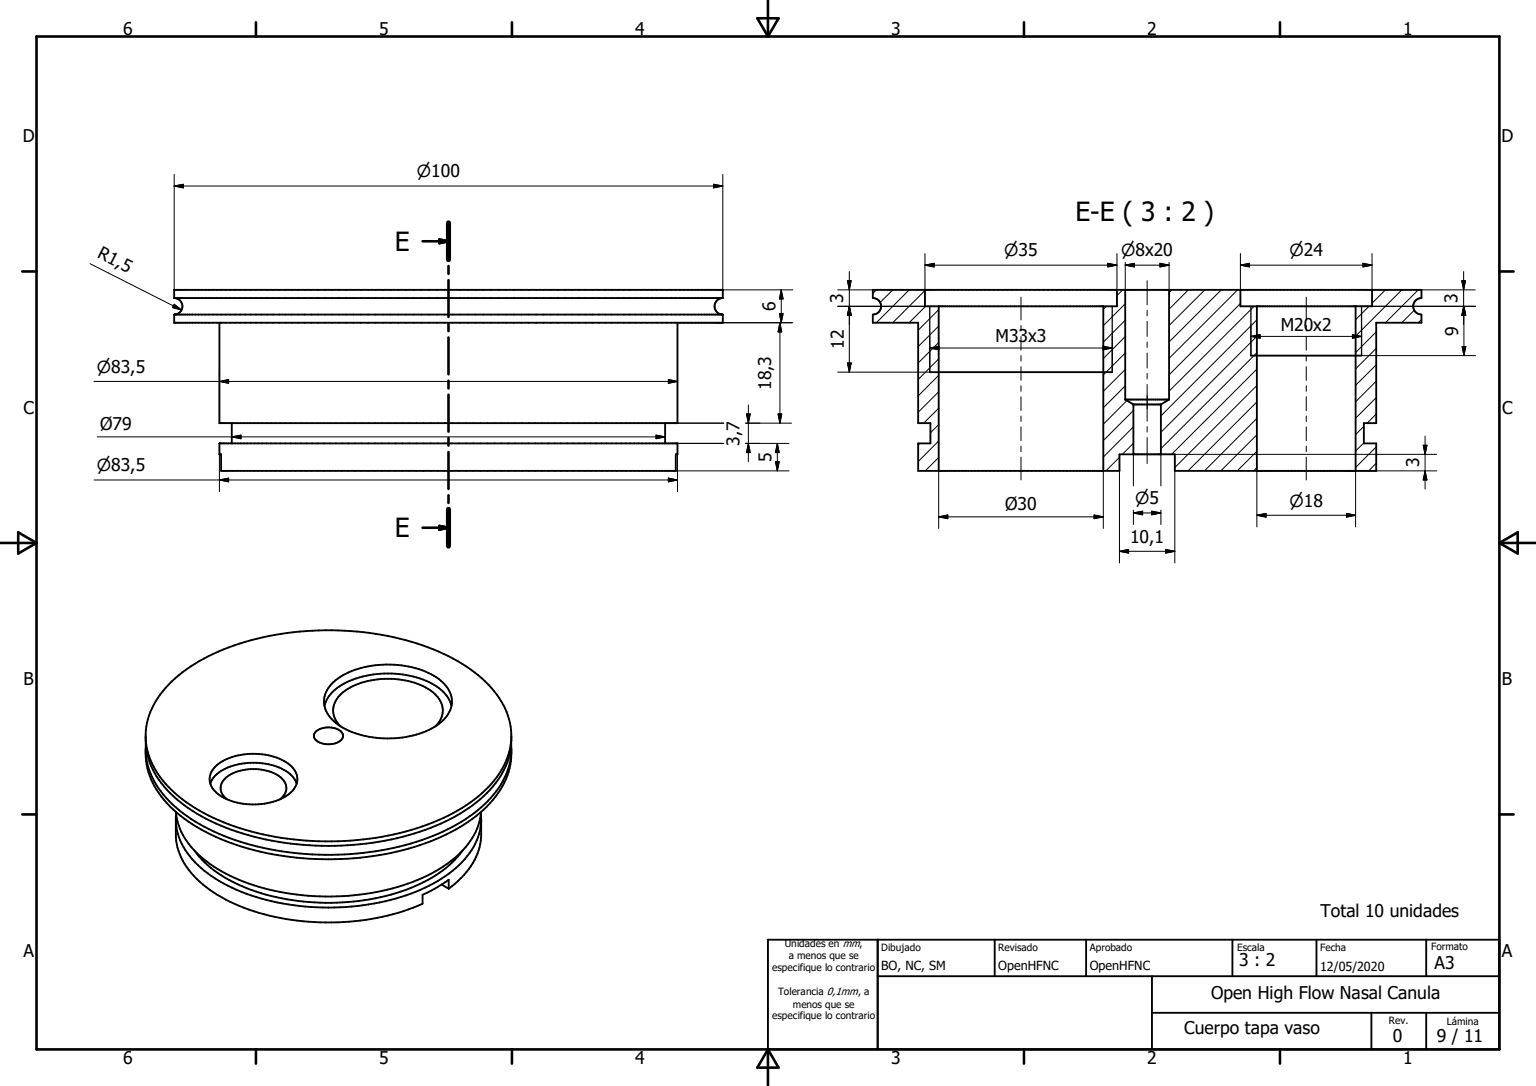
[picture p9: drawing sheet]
<svg xmlns="http://www.w3.org/2000/svg" width="420mm" height="297mm" viewBox="0 0 420 297" stroke-linecap="round" stroke-linejoin="round" font-family="sans-serif">
<g fill="none" stroke="#000" stroke-width=".27">
<path d="M47.6 50.9h150M47.6 50.9l2.5-.5v1zM47.6 47.7v31.6M195.1 50.4l2.5 .5-2.5 .5zM197.6 47.7v31.6h19.2M24.6 72.1l23 11.7M213.6 79.3v9M213.6 79.3l.5 2.5h-1zM231.7 76.8h1l-.5 2.5zM232.2 74.3v27.5M239.6 79.3l-.9 .9M244.1 79.3l-3.5 3.5"/>
<path d="M248.6 79.3l-9 9M252.9 79.5l-8.8 8.8M252.9 69.3v10h-23.8M252.9 72.5h52.5M252.9 72.5l2.5-.5v1zM302.9 72l2.5 .5-2.5 .5zM305.4 69.3v10M307 79.3l-1.6 1.5M307.7 72.5h12M307.7 72.5l2.5-.5v1zM307.7 71.8v7.5M313.7 76.8v6.6"/>
<path d="M317.2 72l2.5 .5-2.5 .5zM319.7 71.8v7.5M320.4 79.3l-.7 .8M324.9 79.3l-5.2 5.3M329.4 79.3l-9.7 9.7M333.9 79.3l-14.2 14.2M338.4 79.3l-18.7 18.7M339.2 72.5h36M339.2 72.5l2.5-.5v1zM339.2 69.3v10M372.7 72l2.5 .5-2.5 .5zM375.2 69.3v10h28.2"/>
<path d="M378.8 79.3l-3.6 3.6M383.3 79.3l-12.6 12.6M387.8 79.3l-9 9M399.7 76.8h1l-.5 2.5zM400.2 74.3v14.5M47.6 83.8h.1M47.6 83.8l-.2-.1 2.2 1.1M47.6 83.2l2 1.6-2.4-.7zM185.2 88.3h31.6M213.1 85.8h1l-.5 2.5zM213.3 88.3v27.4M213.3 88.3l.4 2.5h-1z"/>
<path d="M229.1 83.8h27.6M231.7 99.3h1l-.5 2.5zM232.2 83.8l.5 2.5h-1zM253.1 83.8l-4.5 4.5M254.2 95.2h49.9M254.2 95.2l2.5-.5v1zM254.2 92v9.8h-25.1M256.7 98.1l-5.6 5.7M256.7 93.7l-5.6 5.6M256.7 89.2l-5.6 5.6M256.7 84.7l-5.6 5.6M279.2 81.3v6.2"/>
<path d="M279.2 89v1.5M279.2 92v3.8M279.2 97.3v1.5M301.6 94.7l2.5 .5-2.5 .5zM302.5 83.8l-.8 .8M304.1 92v9.8M307.7 96.5l-6 6M307.7 92.1l-6 6M307.7 87.6l-6 6M307.7 83.1l-6 6M313.7 84.9v1.5M313.7 87.9v4.1"/>
<path d="M313.7 93.5v1.5M313.7 96.5v4.1M339.2 83l-19.5 19.5M342 92h30.3M342 92l2.6-.5v1zM342 88.8v8.5M342.9 83.8l-23.2 23.2M343.7 96.5l-26.3 26.2M343.7 92l-26.3 26.2M343.7 87.5l-26.3 26.2M357.2 81.3v6.2M357.2 89v1.5"/>
<path d="M357.2 92v3.8M357.2 97.3v1.5M369.8 91.5l2.5 .5-2.5 .5zM370.7 83.8h32.8M372.3 88.8v8.5h31.2M374.3 83.8l-3.6 3.6M376.3 99.8l-5.6 5.6M376.3 95.3l-5.6 5.6M376.3 90.8l-5.6 5.6M386.7 84.8l-3.4 3.5M388.7 87.4l-.9 .9M399.8 94.8h1l-.5 2.5z"/>
<path d="M400.3 83.8l.5 2.5h-1.1l.5-2.5 .5 2.5M400.3 83.8v13.5M400.3 83.8l-.5 2.5M25.7 104.3h159.5M26.6 119.5h155.3M60 104.3l2.5-.5v1zM60 101.1v14.6M63.4 119.5l2.5-.5v1zM179.4 119l2.5 .5-2.5 .5zM182.8 103.8l2.4 .5-2.4 .5zM185.2 101.1v14.6h12.7M203.9 115.7h12.5"/>
<path d="M204.1 113.2h1l-.5 2.5zM204.6 110.7v15.6M212.7 113.2h1l-.4 2.5zM256.7 116.1l-2.3 2.3M256.7 111.6l-4.1 4.1M256.7 107.1l-5.6 5.7M256.7 102.6l-5.6 5.7M279.2 100.3v3.7M279.2 105.5v1.5M279.2 108.5v3.8M279.2 113.8v1.5M279.2 116.8v3.7"/>
<path d="M307.7 105.5l-6 6M307.7 101l-6 6M308.1 109.6l-6.4 6.4M309.9 116.7l-8.2 8.3M309.9 112.3l-8.2 8.2M313.7 102.1v1.5M313.7 105.1v10.1M313.7 116.7v1.5M313.7 119.7v7.1M343.7 118.9l-9.9 9.9M343.7 114.4l-14.4 14.4M343.7 109.9l-18.9 18.9"/>
<path d="M343.7 105.4l-22.5 22.5M343.7 101l-23.4 23.3M357.2 100.3v3.7M357.2 105.5v1.5M357.2 108.5v3.8M357.2 113.8v1.5M357.2 116.8v3.7M372.9 116.6l-2.2 2.2M376.3 113.2l-2.5 2.5M376.3 108.7l-5.6 5.7M376.3 104.2l-5.6 5.7M389.7 119.3v14.5"/>
<path d="M25.7 131.3h159.5M60 131.3l2.5-.5v1zM60 121.3v13.1M182.8 130.8l2.4 .5-2.4 .5zM184.8 128.8h30.9M197.9 121.3h-12.7v13.1M203.9 121.3h11.8M204.6 121.3l.5 2.5h-1zM212 126.3h1.1l-.6 2.5zM212.5 121.3l.6 2.5h-1.1zM212.5 121.3v7.5M251.5 121.3l-.4 .4"/>
<path d="M256.7 125.1l-3.7 3.7M256.7 120.6l-5.6 5.6M256.7 128.8v15.7M279.2 122v1.5M279.2 125v6.3M301.7 128.8v15.7M306.1 125.1l-3.7 3.7M306.1 128.8v25.2M309.9 121.2l-3 3.1M309.9 124.3v8.6M309.9 139.5v4M314.9 139.8l2.5 .5-2.5 .5z"/>
<path d="M317.4 139.5v4M321.2 128.8v25.2M343.7 123.4l-5.4 5.4M343.7 127.9l-.9 .9M357.1 128.8h-13.4v15.3M357.1 124.3h-39.7v8.6M357.2 122v1.5M357.2 125v6.3M357.3 128.8h35.5M357.3 124.3h35.5M370.7 128.8v15.3M372.9 121.1l-2.2 2.2"/>
<path d="M376.3 126.7l-2.1 2.1M376.3 122.2l-5.6 5.6M389.2 121.8h1l-.5 2.5zM389.7 128.8l.5 2.5h-1zM256.7 141.4h45M256.7 141.4l2.5-.6v1.1zM299.2 140.8l2.5 .6-2.5 .5zM306.1 150.8h15.1M306.1 150.8l2.5-.5v1zM309.9 140.3h7.5M309.9 140.3l2.5-.5v1zM318.7 150.3l2.5 .5-2.5 .5z"/>
<path d="M343.7 140.9h27M343.7 140.9l2.5-.5v1zM368.2 140.4l2.5 .5-2.5 .5z"/>
</g>
<g fill="none" stroke="#000" stroke-width=".51">
<path d="M238.7 79.3h150v2.2a2.26 2.26 0 0 0-2.3 2.3 2.26 2.26 0 0 0 2.3 2.2v2.3h-12.4v27.4h-3.4v5.6h3.4v7.5h-55.1v-4.5h-15.1v4.5h-55v-7.5h3.3v-5.6h-3.3v-27.4h-12.4v-2.3a2.26 2.26 0 0 0 2.2-2.2 2.26 2.26 0 0 0-2.2-2.3zM252.9 79.3v4.5h52.5v-4.5M307.7 79.3v30M319.7 79.3v30M339.2 79.3v4.5h36v-4.5M47.6 86v2.3h150v-2.3M47.6 86h150M47.6 81.5h150M47.6 81.5v-2.2h150v2.2M47.6 81.5a2.26 2.26 0 0 1 2.3 2.3 2.26 2.26 0 0 1-2.3 2.2M60 88.3v27.4h125.2v-27.4M197.6 81.5a2.26 2.26 0 0 0-2.2 2.3 2.26 2.26 0 0 0 2.2 2.2"/>
<path d="M256.7 83.8v45M301.7 83.8v45M342 97.3h30.3M343.7 83.8v45M370.7 83.8v45M63.4 115.7v5.6M181.9 115.7v5.6M254.2 101.8h49.9M307.7 109.3l2.2 1.3M307.7 109.3h12M309.9 110.6v13.7M309.9 110.6h7.5"/>
<path d="M317.4 110.6v13.7M319.7 109.3l-2.3 1.3M60 121.3h125.2v3h-.4v4.5h-124.3v-4.5h-.5zM88.7 193.1a10.7 10.7 0 0 1 7-6.9 27.1 27.1 0 0 1 23.8 1.6 8.9 8.9 0 0 1 3.9 5.3M90.7 187.1a21.8 21.8 0 0 1 16-5.3 21.1 21.1 0 0 1 14.9 5.4 6.6 6.6 0 0 1-.9 10.2 24.2 24.2 0 0 1-18.8 4.3 17.8 17.8 0 0 1-12-6 6.5 6.5 0 0 1 .8-8.6zM93.1 198.6a5.8 5.8 0 0 1 .8-9.3 22.3 22.3 0 0 1 17.8-3 12.6 12.6 0 0 1 8.9 5.9 5.7 5.7 0 0 1-1.5 6.4M39.9 203.7a20.7 20.7 0 0 0 7.5 17.7 53.7 53.7 0 0 0 25.3 11.9 81.2 81.2 0 0 0 47.9-4.4 35.4 35.4 0 0 0 16.8-13.8 18.7 18.7 0 0 0 2.4-10.2M57.5 214.3a9.2 9.2 0 0 1 6.9-5.1 17.1 17.1 0 0 1 15.3 2.8l1 1.4 .4 .9M58.8 209.7a16.4 16.4 0 0 1 13.8-3.3 11.4 11.4 0 0 1 8.1 4.6 4.8 4.8 0 0 1-2.1 6.4 18.1 18.1 0 0 1-19-.2 4.7 4.7 0 0 1-.8-7.5zM62.1 218.6a3.6 3.6 0 0 1 .2-6.3 13.4 13.4 0 0 1 14.5 .3 3.6 3.6 0 0 1-.2 6M86.4 200.1a5.6 5.6 0 0 1 7.1 .3 1.86 1.86 0 0 1-1.4 2.8 5.5 5.5 0 0 1-6.1-1.2l-.1-1.2zM139.8 203.7a21 21 0 0 1-8.2 17.1 56.3 56.3 0 0 1-27.3 11.7 80.6 80.6 0 0 1-45.8-5.1 33.9 33.9 0 0 1-16.9-14.8l-1.1-2.9-.7-4"/>
<path d="M139.8 201.3a20.8 20.8 0 0 1-7.6 16.5 54.8 54.8 0 0 1-26.9 12.1 80.3 80.3 0 0 1-47.6-5.3 33.5 33.5 0 0 1-15.9-14.2 19.8 19.8 0 0 1 4.3-23.1 51.1 51.1 0 0 1 25.8-13 80.4 80.4 0 0 1 49.4 4.5 33.5 33.5 0 0 1 16.8 15 18 18 0 0 1-3 19.6 44.1 44.1 0 0 1-21 13.1 82 82 0 0 1-53-1.6 38.3 38.3 0 0 1-18-13.3 18.8 18.8 0 0 1-3.3-9.8M48.1 222.1a19.1 19.1 0 0 0 8.4 13.5 52.9 52.9 0 0 0 27.8 9.4 62.1 62.1 0 0 0 35.8-7.3 22.5 22.5 0 0 0 11.2-13.8l.2-1.8M48.2 222.6l-.1 5.6a18 18 0 0 0 7.4 13.7 51 51 0 0 0 27.3 10 65.8 65.8 0 0 0 32.7-4.7v-2.5l3.3-1.6 3.9-2.5v2.5M53.2 232.7a34.2 34.2 0 0 0 18.2 11.6 64.3 64.3 0 0 0 43.3-2.5 29.2 29.2 0 0 0 11.7-9.1M131.5 222.6a16.9 16.9 0 0 1-6 14 46.1 46.1 0 0 1-24.7 10.8 65.9 65.9 0 0 1-38.6-5.2 26 26 0 0 1-13.3-13.2l-.7-2.8-.1-1.8M131.6 224.1a27.3 27.3 0 0 1-.3 6.7 20.4 20.4 0 0 1-8.6 12.3M120.8 241.9l1.9 1.2M210 257h200v30h-200zM240 257v30M272 257v10M297 257v10M337 257v10"/>
<path d="M360 257v10M390 257v10M240 267h170M315 277h95M315 267v20M375 277v10M390 277v10"/>
</g>
<path d="M254.2 83.8v18M304.1 83.8v18M342 83.8v13.5M372.3 83.8v13.5" fill="none" stroke="#000" stroke-width=".36"/>
<g fill="none" stroke="#000" stroke-width=".71">
<path d="M10 10h400v277h-400zM70 6.1v3.9M140 6.1v3.9M207.1 5h5.8l-2.9 5zM210 0v10M280 6.1v3.9M350 6.1v3.9M6.1 74.2h3.9M115.5 66h7.1M120.1 65.5l2.5 .5-2.5 .5zM122.6 61v10M122.6 72.8v2.1"/>
<path d="M122.6 76.6v10.1M410 74.2h3.9M122.6 88.4v2.2M122.6 92.3v10.1M122.6 104.1v2.1M122.6 108v10M122.6 119.8v2.1M122.6 123.6v10.1M122.6 135.5v2M122.6 139.3v10.1M0 148.5h10M5 145.6l5 2.9-5 2.9z"/>
<path d="M115.5 144.3h7.1M120.1 143.8l2.5 .5-2.5 .5zM410 148.5h10M410 148.5l5-2.9v5.8zM6.1 222.7h3.9M410 222.7h3.9M70 287v3.9M140 287v3.9M210 287v10M210 287l2.9 5h-5.8zM280 287v3.9M350 287v3.9"/>
</g>
<path d="M122.6 61v10M122.6 139.3v10.1" fill="none" stroke="#000" stroke-width="1.4"/>
<path d="M120.1 65.5l2.5 .5-2.5 .5zM120.1 143.8l2.5 .5-2.5 .5z" fill="#000" stroke="#000" stroke-width=".71"/>
<g fill="#000" stroke="#000" stroke-width=".27">
<path d="M47.6 50.9l2.5-.5v1zM195.1 50.4l2.5 .5-2.5 .5zM231.7 76.8h1l-.5 2.5zM252.9 72.5l2.5-.5v1zM302.9 72l2.5 .5-2.5 .5zM307.7 72.5l2.5-.5v1zM317.2 72l2.5 .5-2.5 .5zM339.2 72.5l2.5-.5v1zM372.7 72l2.5 .5-2.5 .5zM399.7 76.8h1l-.5 2.5zM47.6 83.2l2 1.6-2.4-.7zM213.1 85.8h1l-.5 2.5z"/>
<path d="M213.3 88.3l.4 2.5h-1zM213.6 79.3l.5 2.5h-1zM231.7 99.3h1l-.5 2.5zM232.2 83.8l.5 2.5h-1zM254.2 95.2l2.5-.5v1zM301.6 94.7l2.5 .5-2.5 .5zM342 92l2.6-.5v1zM369.8 91.5l2.5 .5-2.5 .5zM399.8 94.8h1l-.5 2.5zM400.2 83.8l.5 2.5h-1zM400.3 83.8l.5 2.5h-1zM60 104.3l2.5-.5v1z"/>
<path d="M63.4 119.5l2.5-.5v1zM179.4 119l2.5 .5-2.5 .5zM182.8 103.8l2.4 .5-2.4 .5zM204.1 113.2h1l-.5 2.5zM212.7 113.2h1l-.4 2.5zM60 131.3l2.5-.5v1zM182.8 130.8l2.4 .5-2.4 .5zM204.6 121.3l.5 2.5h-1zM212 126.3h1.1l-.6 2.5zM212.5 121.3l.6 2.5h-1.1zM309.9 140.3l2.5-.5v1zM389.2 121.8h1l-.5 2.5z"/>
<path d="M389.7 128.8l.5 2.5h-1zM256.7 141.4l2.5-.6v1.1zM299.2 140.8l2.5 .6-2.5 .5zM306.1 150.8l2.5-.5v1zM314.9 139.8l2.5 .5-2.5 .5zM318.7 150.3l2.5 .5-2.5 .5zM343.7 140.9l2.5-.5v1zM368.2 140.4l2.5 .5-2.5 .5z"/>
</g>
<g font-size="7.2">
<text x="294" y="60.4">E-E ( 3 : 2 )</text>
<text x="108" y="68.6">E</text>
<text x="108" y="147">E</text>
</g>
<g font-size="4.8">
<text x="33.7" y="9.6">6</text>
<text x="103.7" y="9.6">5</text>
<text x="173.7" y="9.6">4</text>
<text x="243.7" y="9.6">3</text>
<text x="313.6" y="9.6">2</text>
<text x="383.6" y="9.6">1</text>
<text x="6.2" y="38.9">D</text>
<text x="410.5" y="38.9">D</text>
<text x="26.4" y="70.3" transform="rotate(27 26.4 70.3)">R1,5</text>
<text x="230.6" y="82.8" transform="rotate(-90 230.6 82.8)">3</text>
<text x="398.6" y="82.8" transform="rotate(-90 398.6 82.8)">3</text>
<text x="212" y="85.1" transform="rotate(-90 212 85.1)">6</text>
<text x="230.7" y="95.4" transform="rotate(-90 230.7 95.4)">12</text>
<text x="272.2" y="93.6">M33x3</text>
<text x="350.2" y="90.4">M20x2</text>
<text x="398.7" y="91.9" transform="rotate(-90 398.7 91.9)">9</text>
<text x="210.9" y="106.7" transform="rotate(-90 210.9 106.7)">18,3</text>
<text x="6.4" y="113.1">C</text>
<text x="410.7" y="113.1">C</text>
<text x="27.3" y="117.7">Ø79</text>
<text x="202.2" y="121.9" transform="rotate(-90 202.2 121.9)">3,7</text>
<text x="210.9" y="126.4" transform="rotate(-90 210.9 126.4)">5</text>
<text x="388.1" y="127.8" transform="rotate(-90 388.1 127.8)">3</text>
<text x="274.8" y="139.6">Ø30</text>
<text x="309" y="148.4">10,1</text>
<text x="6.4" y="187.4">B</text>
<text x="410.7" y="187.4">B</text>
<text x="361.1" y="250.9">Total 10 unidades</text>
<text x="6.4" y="261.6">A</text>
<text x="410.6" y="261.6">A</text>
<text x="338.8" y="264.2">3 : 2</text>
<text x="392.3" y="265">A3</text>
<text x="331.1" y="273.3">Open High Flow Nasal Canula</text>
<text x="323.8" y="282.7">Cuerpo tapa vaso</text>
<text x="380.9" y="284.9">0</text>
<text x="392.9" y="284.9">9 / 11</text>
<text x="33.7" y="290.9">6</text>
<text x="103.7" y="290.9">5</text>
<text x="173.7" y="290.9">4</text>
<text x="243.7" y="290.9">3</text>
<text x="313.6" y="290.9">2</text>
<text x="383.6" y="290.9">1</text>
</g>
<g font-size="4.6">
<text x="114" y="48.5">n100</text>
<text x="274.6" y="70.1">n35</text>
<text x="306.5" y="70.1">n8x20</text>
<text x="352.6" y="70.1">n24</text>
<text x="26.5" y="101.9">n83,5</text>
<text x="26.5" y="128.9">n83,5</text>
<text x="310.4" y="137.9">n5</text>
<text x="352.6" y="138.6">n18</text>
</g>
<g font-size="3.4">
<text x="241" y="265.3">BO, NC, SM</text>
<text x="273" y="265.3">OpenHFNC</text>
<text x="298" y="265.3">OpenHFNC</text>
<text x="361" y="265.4">12/05/2020</text>
</g>
<g font-size="2.7">
<text x="214.6" y="259.1">Unidades en mm,</text>
<text x="215.6" y="262.4">a menos que se</text>
<text x="241" y="260.1">Dibujado</text>
<text x="273" y="260.1">Revisado</text>
<text x="298" y="260.1">Aprobado</text>
<text x="338.2" y="260">Escala</text>
<text x="361" y="260.1">Fecha</text>
<text x="391.3" y="259.9">Formato</text>
<text x="211.2" y="265.7">especifique lo contrario</text>
<text x="212.8" y="272.2">Tolerancia 0,1mm, a</text>
<text x="216.8" y="275.5">menos que se</text>
<text x="211.2" y="278.8">especifique lo contrario</text>
<text x="379.8" y="280">Rev.</text>
<text x="395.6" y="280.2">Lámina</text>
</g>
</svg>
